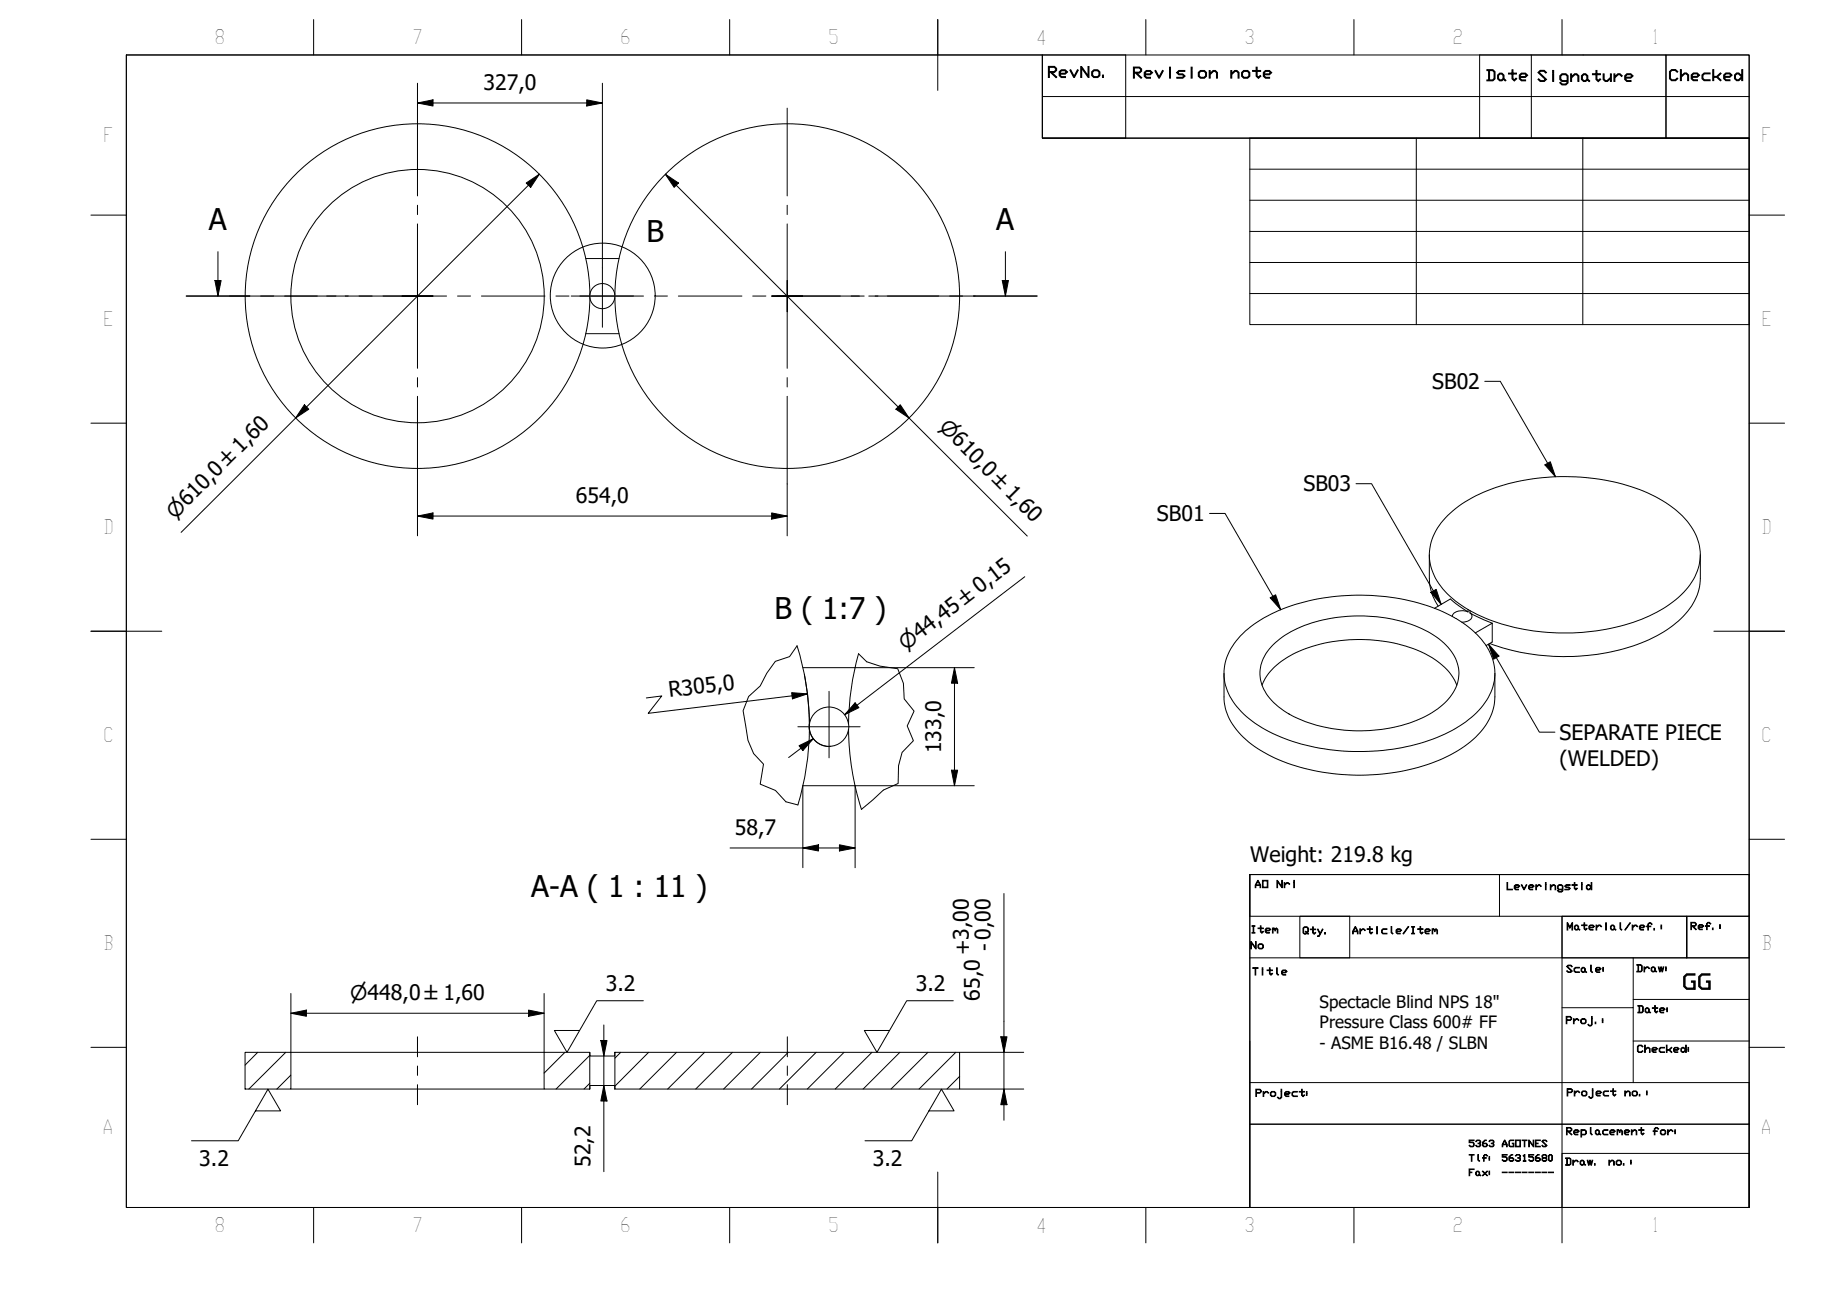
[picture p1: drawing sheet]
<svg xmlns="http://www.w3.org/2000/svg" width="297mm" height="210mm" viewBox="0 0 297 210" stroke-linecap="round" stroke-linejoin="round" font-family="sans-serif">
<!-- layer: Hatch (ISO) -->
<g fill="none" stroke="#000" stroke-width=".16">
<path d="M41.4 169.3l-2 2M46 169.3l-6 5.9M46.8 172.9l-2.3 2.3M90.8 169.3l-3.3 3.3M94.8 174.2l-.9 1M94.8 169.7l-5.4 5.5M99.8 169.3l-.9 .9M104.3 169.3l-5.4 5.4M108.8 169.3l-5.9 5.9M113.3 169.3l-5.9 5.9M117.8 169.3l-5.9 5.9M122.3 169.3l-5.9 5.9"/>
<path d="M126.8 169.3l-5.9 5.9M131.3 169.3l-6 5.9M135.7 169.3l-5.9 5.9M140.2 169.3l-5.9 5.9M144.7 169.3l-5.9 5.9M149.2 169.3l-5.9 5.9M153.7 169.3l-5.9 5.9M154.3 173.1l-2 2.1"/>
</g>
<!-- layer: Visible (ISO) -->
<g fill="none" stroke="#000" stroke-width=".16">
<path d="M94.2 41.6h5.3M94.2 53.7h5.3M94.9 47.4v.5M94.9 47.4a2.02 2.02 0 0 1 3.1-1.5 2.02 2.02 0 0 1 0 3.4 2.02 2.02 0 0 1-3.1-1.4M94.9 47.4a27.7 27.7 0 0 0-41.1-24.1 27.7 27.7 0 0 0-1.8 47.6 27.7 27.7 0 0 0 42.8-20.8l.1-2.2M98.9 47.3a27.7 27.7 0 0 1 41-24 27.7 27.7 0 0 1 1.9 47.6 27.7 27.7 0 0 1-42.8-20.8l-.1-2.2M229.9 89.2v3.8a8 8 0 0 0 1.4 4.5M230.7 97.8l2.6-1.5 .8 .8 2 1.3M236.1 98l.3 .2M236.1 98.4a1.92 1.92 0 0 0-2.5 .6v.1M236.1 98a12.2 12.2 0 0 1-6-6.8 8.5 8.5 0 0 1 3.2-8.7 24.5 24.5 0 0 1 13-5.5 34.4 34.4 0 0 1 19.9 2.9 13.8 13.8 0 0 1 6.7 6.5 8.1 8.1 0 0 1-2.1 8.9 23.5 23.5 0 0 1-13.2 6 33.7 33.7 0 0 1-21.2-3.1M236.1 98v.4"/>
<path d="M236.4 98.6a.73 .73 0 0 1 .3 .8 .73 .73 0 0 1-.6 .5l-1 .2M236.4 98.6l3.6 1.6M236.4 98.2v.4M273.5 89.2v3.8a9.9 9.9 0 0 1-4.5 7.6 28 28 0 0 1-15.3 5 35.3 35.3 0 0 1-14.1-2.1M128.2 103.9a43.6 43.6 0 0 1 2 12.6 3.2 3.2 0 0 1 3.1-2.8 3.2 3.2 0 0 1 3.2 2.8M129.1 107.4h8.4M130.2 116.4v.9M136.5 117.3a3.2 3.2 0 0 1-3.2 2.8 3.2 3.2 0 0 1-3.1-2.8 43.6 43.6 0 0 1-1.9 12.2M136.5 117.3a43.6 43.6 0 0 0 2 12.9M136.5 116.4v.9M138.1 105.1a43.6 43.6 0 0 0-1.6 11.3M196.8 108.3v3.8a9.1 9.1 0 0 0 3.6 6.9 25.9 25.9 0 0 0 13.9 5.4 33.4 33.4 0 0 0 19.6-3.3 11.9 11.9 0 0 0 6.4-7.6l.1-1.4v-3.8"/>
<path d="M199.5 102.3a22.8 22.8 0 0 1 11.7-5.8 34.5 34.5 0 0 1 22.1 2.5 14 14 0 0 1 6.5 6.4 8.1 8.1 0 0 1-2 8.9 22.8 22.8 0 0 1-12.4 6 34.1 34.1 0 0 1-21.9-2.9 12.6 12.6 0 0 1-6.4-7.2 8.3 8.3 0 0 1 2.4-7.9zM203 110.2a10.1 10.1 0 0 1 5.4-5.2 25.5 25.5 0 0 1 20.9 .2 10 10 0 0 1 5 5M204.7 103.7a18.5 18.5 0 0 1 11.3-4.5 23.2 23.2 0 0 1 15.1 3.3 7.3 7.3 0 0 1 3.5 6.1 7.7 7.7 0 0 1-3.9 5.7 23.7 23.7 0 0 1-15.8 3 17.6 17.6 0 0 1-10.4-4.6 6 6 0 0 1 .2-9zM237.3 101.8l2.7-1.6v3.1l-1 .5M129.1 126.4h8.4M39.4 169.3h7.4v5.9h-7.4zM46.8 175.2h40.7M46.8 169.3h40.7M87.5 169.3h7.3v5.9h-7.3zM94.8 169.3l.1 .6h4v-.6M94.8 175.2l.1-.6h4v.6M98.9 169.3h55.4v5.9h-55.4z"/>
<circle cx="67.2" cy="47.6" r="20.4"/>
</g>
<!-- layer: Break Line (ISO) -->
<path d="M128.2 103.9l-1.2 1.7-2.3 .8-1.4 1.9-1 2-1.9 1.7-.9 2.3 .8 4.8 .9 2.1 1.6 1.7-.5 3.2 2.4 1 1.7 1.9 1.9 .5M138.1 105.1l1.3 1.3 2.1 .7 2.9 .5 .9 2.3 .1 2.5 1.6 2-1.1 2.4 1 2.3-1.8 1.9-.6 2.2-.1 2.8-2.3 1.1-3.6 3.1" fill="none" stroke="#000" stroke-width=".16"/>
<!-- layer: Section Line (ISO) -->
<g fill="none" stroke="#000" stroke-width=".16">
<path d="M30 47.6h10.2M34.6 45.1h1l-.5 2.5zM35.1 40.5v7.1M41.9 47.6h2.1M45.8 47.6h10.2M57.7 47.6h2.1M61.6 47.6h10.2M73.6 47.6h2.1M77.4 47.6h10.3M89.4 47.6h2.1M93.3 47.6h10.2M105.2 47.6h2.1"/>
<path d="M109.1 47.6h10.2M121.1 47.6h2.1M124.9 47.6h10.2M136.9 47.6h2.1M140.7 47.6h10.3M152.7 47.6h2.1M156.6 47.6h10.2M161.2 45.1h1l-.5 2.5zM161.7 40.5v7.1"/>
</g>
<path d="M34.6 45.1h1l-.5 2.5zM161.2 45.1h1l-.5 2.5z" fill="#000"/>
<!-- layer: Detail Boundary (ISO) -->
<circle cx="96.9" cy="47.5" r="8.4" fill="none" stroke="#000" stroke-width=".16"/>
<!-- layer: BOXES -->
<g fill="none" stroke="#000" stroke-width=".16">
<path d="M167.6 8.8v6.7h113.7M167.6 15.5v6.7h113.7M167.6 8.8h13.4v13.4h-13.4zM238 8.8h29.9v13.4h-29.9zM246.3 8.8v13.4M267.9 8.8h13.4v13.4h-13.4zM201 140.7h80.3h-80.3v6.7h80.3v-6.7v53.5h-80.3zM201 154.1h80.3M209 147.4h8.1v6.7h-8.1zM241.2 140.7v6.7M251.2 147.4h20.1v6.7v-6.7h10v6.7h-30.1zM251.2 147.4v46.8v-8.7h30.1v8.7"/>
<path d="M262.7 154.1v8h-11.5M201 174.1h80.3v6.7h-80.3v13.4M201 167.4v13.4h80.3v13.4M262.7 162.1v12M262.7 160.8h18.6M262.7 167.4h18.6M201 194.2h80.3"/>
</g>
<!-- layer: BORDER -->
<g fill="none" stroke="#000" stroke-width=".16">
<path d="M20.3 8.8h261v185.4h-261zM50.4 3.1v5.7M83.9 3.1v5.7M117.3 3.1v5.7M150.8 3.1v11.4M184.3 3.1v5.7M217.7 3.1v5.7M251.2 3.1v5.7M14.6 34.6h5.7M281.3 34.6h5.7M14.6 68.1h5.7M281.3 68.1h5.7"/>
<path d="M14.6 101.5h11.4M275.6 101.5h11.4M14.6 135h5.7M281.3 135h5.7M14.6 168.5h5.7M281.3 168.5h5.7M50.4 194.2v5.7M83.9 194.2v5.7M117.3 194.2v5.7M150.8 188.5v11.4M184.3 194.2v5.7M217.7 194.2v5.7"/>
<path d="M251.2 194.2v5.7"/>
</g>
<!-- layer: 0 -->
<path d="M20.3 8.8h147.3v13.4h113.7v30h-80.3v-30h80.3v118.5h-80.3v53.5h-180.7zM201 27.2h80.3M201 32.2h80.3M201 37.2h80.3M227.8 22.2v30M254.6 22.2v30M201 42.2h80.3M201 47.2h80.3" fill="none" stroke="#000" stroke-width=".16"/>
<!-- layer: Dimension (ISO) -->
<g fill="none" stroke="#000" stroke-width=".16">
<path d="M67.1 16.6l2.5-.5v1zM67.1 16.6h29.8M67.1 13.4v4M94.4 16.1l2.5 .5-2.5 .5zM96.9 13.4v29.7M84.6 29.4l2.1-1.4-1.4 2.1zM86.7 28l-57.6 57.6M107 28l2.1 1.4-.7 .7zM107 28l58.2 58.2M49 65.1l.7 .7-2.2 1.4zM67.1 77.8v8.4M126.6 77.8v8.4"/>
<path d="M144.8 65.1l1.4 2.1-2.1-1.4zM67.1 83l2.5-.5v1zM67.1 83h59.5M124.1 82.5l2.5 .5-2.5 .5zM164.8 92.8l-29 22.1 2-1.5M127.3 111.4l2.6 .2-2.5 .8zM128.5 119.9l2.3-1.1-1.7 1.9zM129.4 108.5a43.6 43.6 0 0 1 .8 8.3M129.9 111.6l-25.7 3.1 2.2-2.8-2.5 .4M130.1 117a3.2 3.2 0 0 0 3.1 3.1M130.2 116.4l-.1 .4M130.2 117v.3"/>
<path d="M130.8 118.8l-4 3M137.5 113l.6 .8-2.3 1.1zM137.5 107.4h19.2M153.5 107.4l.5 2.5h-1zM153.5 107.4v19M117.4 136.4h20.1M129.1 136.4l2.5-.5v1zM129.1 126.4v13.2M133.6 120h-.2M135 135.9l2.5 .5-2.5 .5zM153 123.9h1l-.5 2.5zM156.7 126.4h-19.2v13.2"/>
<path d="M46.8 159.8v9.5M87.5 159.8v9.5M161.5 143.7v36.5M46.8 163l2.5-.5v1zM46.8 163h40.7M85 162.5l2.5 .5-2.5 .5zM96.6 167.4h1l-.5 2.5zM97.1 174.6l.5 2.5h-1zM97.1 164.9v23.6M154.3 175.2h10.3M154.3 169.3h10.3M161 166.8h.9l-.4 2.5z"/>
<path d="M161.5 175.2l.4 2.5h-.9z"/>
</g>
<g fill="#000">
<path d="M67.1 16.6l2.5-.5v1zM94.4 16.1l2.5 .5-2.5 .5zM84.6 29.4l2.1-1.4-1.4 2.1zM107 28l2.1 1.4-.7 .7zM49 65.1l.7 .7-2.2 1.4zM144.8 65.1l1.4 2.1-2.1-1.4zM67.1 83l2.5-.5v1zM124.1 82.5l2.5 .5-2.5 .5zM127.3 111.4l2.6 .2-2.5 .8zM137.5 113l.6 .8-2.3 1.1zM153.5 107.4l.5 2.5h-1zM128.5 119.9l2.3-1.1-1.7 1.9z"/>
<path d="M129.1 136.4l2.5-.5v1zM135 135.9l2.5 .5-2.5 .5zM153 123.9h1l-.5 2.5zM46.8 163l2.5-.5v1zM85 162.5l2.5 .5-2.5 .5zM96.6 167.4h1l-.5 2.5zM97.1 174.6l.5 2.5h-1zM161 166.8h.9l-.4 2.5zM161.5 175.2l.4 2.5h-.9z"/>
</g>
<!-- layer: Centerline (ISO) -->
<path d="M67.1 166.8v3.2M67.1 171.5v1.5M67.1 174.5v3.2M126.6 166.8v3.2M126.6 171.5v1.5M126.6 174.5v3.2" fill="none" stroke="#000" stroke-width=".16"/>
<!-- layer: Center Mark (ISO) -->
<g fill="none" stroke="#000" stroke-width=".16">
<path d="M67.1 17.4v14.1M126.6 17.4v14.1M67.1 36v11.6v-2.5M67.1 33v1.5M126.6 36v11.6v-2.5M126.6 33v1.5M36.9 47.6h14.1M52.5 47.6h1.5M55.5 47.6h11.6h-2.5M67.1 50.1v-2.5v11.6M69.6 47.6h-2.5h2.5M91.9 47.6h10"/>
<path d="M96.9 43.1v9.5M124.1 47.6h2.5h-2.5M126.6 50.1v-2.5v11.6M129.1 47.6h-2.5h11.6M139.7 47.6h1.5M142.7 47.6h14.1M67.1 60.7v1.5M67.1 63.7v14.1M126.6 60.7v1.5M126.6 63.7v14.1M128.3 116.9h10M133.3 111.2v10.7"/>
</g>
<!-- layer: Symbol (ISO) -->
<path d="M218.1 77.8h2.5l11.2 19.4M238.8 61.3h2.5l8.8 15.4M248.5 74.8l.8-.5 .8 2.4zM194.5 82.6h2.5l9 15.5M204.3 96.2l.8-.5 .9 2.4zM230.1 95.3l.9-.5 .8 2.4zM239.4 103.6l1.7 1.9-.9 .5zM239.4 103.6l8.2 14.2h2.5M41.1 178.7h4l-2-3.5-4.8 8.3h-7.5M103.5 161h-7.5l-4.8 8.3-2-3.6h4M149.4 178.7h4l-2-3.5-4.8 8.3h-7.5M153.3 161h-7.5l-4.8 8.3-2-3.6h4" fill="none" stroke="#000" stroke-width=".16"/>
<path d="M248.5 74.8l.8-.5 .8 2.4zM204.3 96.2l.8-.5 .9 2.4zM230.1 95.3l.9-.5 .8 2.4zM239.4 103.6l1.7 1.9-.9 .5z" fill="#000"/>
<g font-size="4.8">
<text x="33.6" y="37">A</text>
<text x="104" y="38.9">B</text>
<text x="160.2" y="37">A</text>
<text x="124.5" y="99.6">B ( 1:7 )</text>
<text x="85.4" y="144.3">A-A ( 1 : 11 )</text>
</g>
<g font-size="3.4">
<text x="77.7" y="14.4">327,0</text>
<text x="230.3" y="62.6">SB02</text>
<text x="92.6" y="80.8">654,0</text>
<text x="186.1" y="83.8">SB01</text>
<text x="209.6" y="79.1">SB03</text>
<text x="107.7" y="112.2" transform="rotate(-7 107.7 112.2)">R305,0</text>
<text x="250.8" y="119">SEPARATE PIECE</text>
<text x="151.4" y="121.2" transform="rotate(-90 151.4 121.2)">133,0</text>
<text x="250.8" y="123.1">(WELDED)</text>
<text x="118.2" y="134.2">58,7</text>
<text x="201.1" y="138.6">Weight: 219.8 kg</text>
<text x="156" y="153.6" transform="rotate(-90 156 153.6)">+3,00</text>
<text x="159.4" y="153" transform="rotate(-90 159.4 153)">- 0,00</text>
<text x="97.4" y="159.5">3.2</text>
<text x="147.3" y="159.5">3.2</text>
<text x="157.6" y="160.9" transform="rotate(-90 157.6 160.9)">65,0</text>
<text x="270.5" y="159.1">GG</text>
<text x="32" y="187.5">3.2</text>
<text x="95" y="187.7" transform="rotate(-90 95 187.7)">52,2</text>
<text x="140.4" y="187.5">3.2</text>
</g>
<g font-size="3.3">
<text x="150.9" y="68.8" transform="rotate(45 150.9 68.8)">⌀610,0 ±1,60</text>
<text x="28.2" y="83.6" transform="rotate(-45 28.2 83.6)">⌀610,0 ±1,60</text>
<text x="145.7" y="104.7" transform="rotate(-38 145.7 104.7)">⌀44,45 ±0,15</text>
<text x="56.3" y="160.8">⌀448,0 ±1,60</text>
</g>
<g font-size="3.2">
<text x="34.5" y="7.1">8</text>
<text x="66.3" y="7.1">7</text>
<text x="99.7" y="7.1">6</text>
<text x="133.2" y="7.1">5</text>
<text x="166.6" y="7.2">4</text>
<text x="200.1" y="7.1">3</text>
<text x="233.6" y="7.1">2</text>
<text x="265.6" y="7.1">1</text>
<text x="16.6" y="22.9">F</text>
<text x="283.3" y="22.9">F</text>
<text x="16.6" y="52.5">E</text>
<text x="283.3" y="52.5">E</text>
<text x="16.6" y="86">D</text>
<text x="283.3" y="86">D</text>
<text x="16.6" y="119.4">C</text>
<text x="283.3" y="119.4">C</text>
<text x="16.6" y="152.9">B</text>
<text x="283.3" y="152.9">B</text>
<text x="16.5" y="182.4">A</text>
<text x="283.2" y="182.4">A</text>
<text x="34.5" y="198.2">8</text>
<text x="66.3" y="198.2">7</text>
<text x="99.7" y="198.2">6</text>
<text x="133.2" y="198.2">5</text>
<text x="166.6" y="198.3">4</text>
<text x="200.1" y="198.2">3</text>
<text x="233.6" y="198.2">2</text>
<text x="265.6" y="198.2">1</text>
</g>
<g font-size="2.7">
<text x="212.2" y="162.1">Spectacle Blind NPS 18&quot;</text>
<text x="212.2" y="165.4">Pressure Class 600# FF</text>
<text x="212.2" y="168.7">- ASME B16.48 / SLBN</text>
</g>
<g font-size="2.4">
<text x="168.4" y="12.4">RevNo.</text>
<text x="182.1" y="12.5">Revision</text>
<text x="197.7" y="12.5">note</text>
<text x="238.9" y="13">Date</text>
<text x="247.1" y="13.1">Signature</text>
<text x="268.3" y="12.9">Checked</text>
</g>
<g font-size="1.6">
<text x="201.7" y="142.8">AO</text>
<text x="205.2" y="142.8">Nri</text>
<text x="242.2" y="143.1">Leveringstid</text>
<text x="251.9" y="149.6">Material/ref.:</text>
<text x="271.8" y="149.5">Ref.:</text>
<text x="201" y="150.1">Item</text>
<text x="201" y="152.6">No</text>
<text x="209.4" y="150.2">Qty.</text>
<text x="217.4" y="150.2">Article/Item</text>
<text x="201.3" y="156.8">Title</text>
<text x="251.8" y="156.4">Scale:</text>
<text x="263.1" y="156.3">Draw:</text>
<text x="251.7" y="164.6">Proj.:</text>
<text x="263.2" y="162.9">Date:</text>
<text x="263.2" y="169.3">Checked:</text>
<text x="201.8" y="176.4">Project:</text>
<text x="251.9" y="176.3">Project</text>
<text x="261.2" y="176.3">no.:</text>
<text x="251.8" y="182.5">Replacement</text>
<text x="265.7" y="182.5">for:</text>
<text x="251.6" y="187.4">Draw.</text>
<text x="258.6" y="187.4">no.:</text>
</g>
<g font-size="1.5">
<text x="236.1" y="184.4">5363</text>
<text x="241.4" y="184.4">AGOTNES</text>
<text x="236.1" y="186.8">Tlf:</text>
<text x="236.1" y="189.1">Fax:</text>
<text x="241.4" y="186.8">56315680</text>
<text x="241.4" y="189.1">--------</text>
</g>
</svg>
